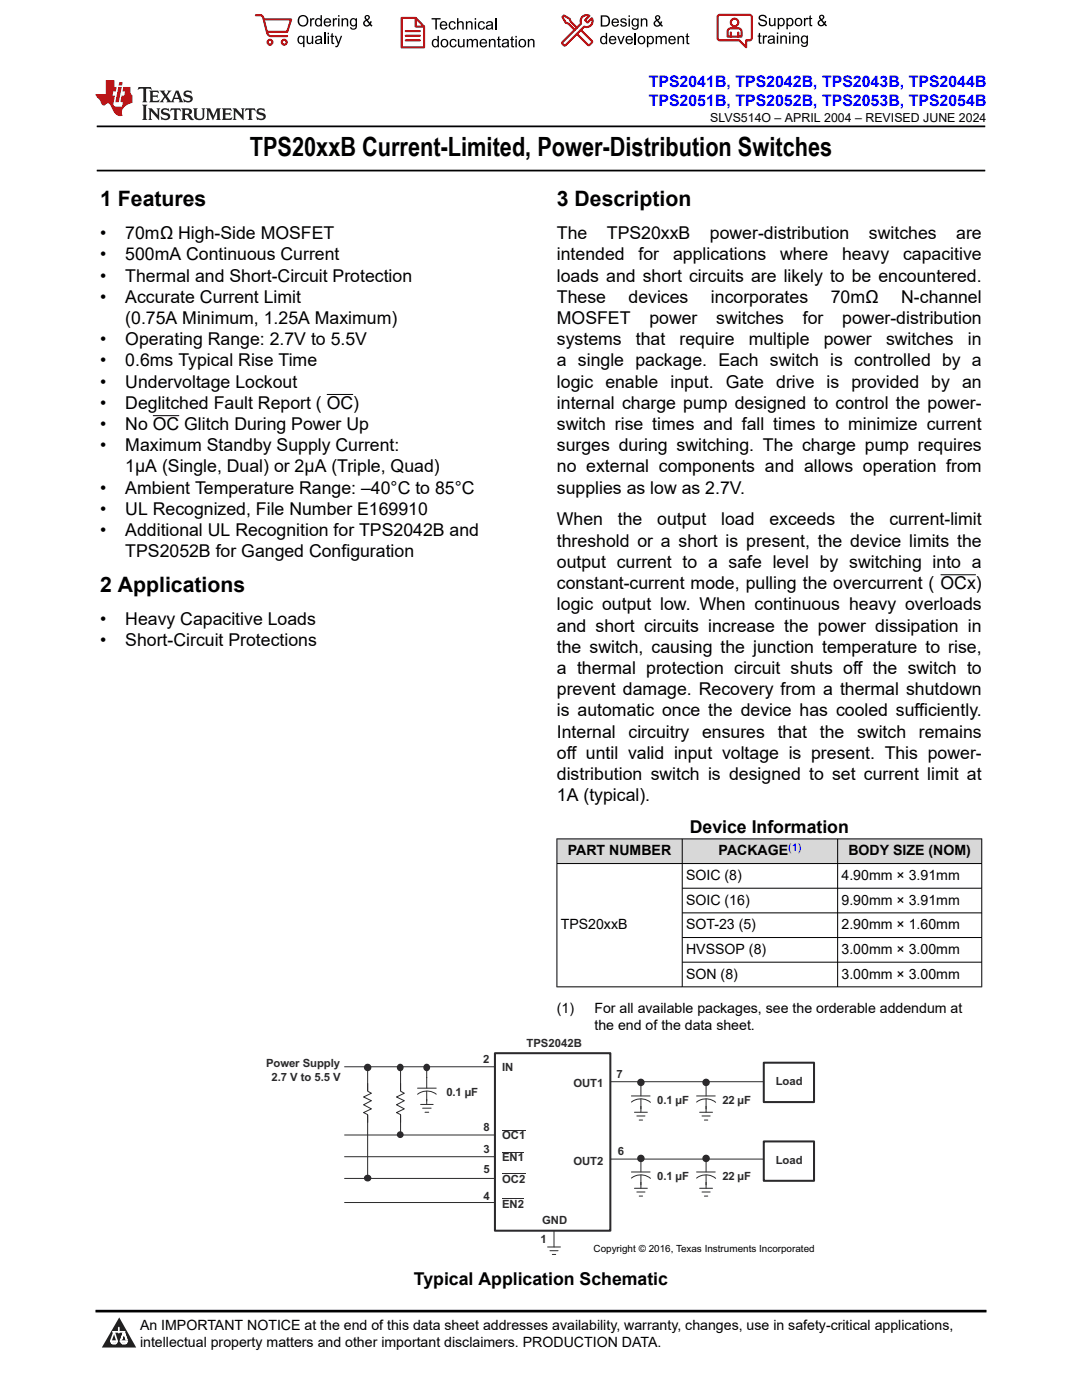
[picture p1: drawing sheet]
<svg xmlns="http://www.w3.org/2000/svg" width="216mm" height="279mm" viewBox="0 0 216 279" stroke-linecap="round" stroke-linejoin="round" font-family="sans-serif">
<path d="M19.3 25.2h177.3M19.3 34h177.3" fill="none" stroke="#000" stroke-width=".35"/>
<path d="M65.2 78.7h5.3M30.5 83h5.3M187.7 114.7h7" fill="none" stroke="#000" stroke-width=".2"/>
<g fill="#d8d8d8">
<path d="M111.1 167.4h84.8v4.9h-84.8z" fill-rule="evenodd"/>
<path d="M111.2 167.5h24.9v4.8h-24.9z" fill-rule="evenodd"/>
<path d="M136.2 167.5h30.9v4.8h-30.9z" fill-rule="evenodd"/>
<path d="M167.2 167.5h28.6v4.8h-28.6z" fill-rule="evenodd"/>
</g>
<path d="M111.1 167.4h84.9M111.1 172.3h84.9M111.1 167.4v29.6M136.1 167.4v29.6M136.1 177.3h59.9M167.1 167.4v29.6M195.9 167.4v29.6M111.1 196.9h84.9M136.1 182.2h59.9M136.1 187.1h59.9M136.1 192h59.9" fill="none" stroke="#000" stroke-width=".2"/>
<path d="M68.8 212.9h43.2M73.4 213v22.2M115 215.9h37.4M68.8 240h43.1M68.8 226.5h43.2M68.8 230.8h43.2M68.8 235.2h43.2M116.6 231.3h36.1M109.3 248.9h2.5M109.7 249.6h1.7M110.2 250.4h.7M110.5 242.6v6.3" fill="none" stroke="#2b292a" stroke-width=".2"/>
<path d="M72.6 217.8h1.6v4.6h-1.6z" fill-rule="evenodd" fill="#fff"/>
<path d="M73.4 216.2v1.6l.7 .4-1.6 .7 1.6 .8-1.6 .8 1.6 .8-1.6 .7 .9 .4v1.6M85.1 213v7.4" fill="none" stroke="#2b292a" stroke-width=".2"/>
<path d="M83.3 215.1h3.7v4.1h-3.7z" fill-rule="evenodd" fill="#fff"/>
<path d="M83.3 217.2h3.7M85.1 215v2.2M85.1 217.8v1.9M87.1 218.4a3 3 0 0 0-3.8 0" fill="none" stroke="#2b292a" stroke-width=".2"/>
<circle cx="73.4" cy="213" r=".61" fill="#2b292a"/>
<circle cx="73.4" cy="213" r=".61" fill="none" stroke="#2b292a" stroke-width=".27"/>
<circle cx="73.4" cy="235.1" r=".57" fill="#2b292a"/>
<circle cx="73.4" cy="235.1" r=".57" fill="none" stroke="#2b292a" stroke-width=".27"/>
<path d="M83.9 220.4h2.5M84.3 221.2h1.7M84.8 222h.8" fill="none" stroke="#2b292a" stroke-width=".2"/>
<path d="M98.8 210.2h23v35.4h-23z" fill-rule="evenodd" fill="#fff"/>
<path d="M98.8 210.2h23v35.4h-23z" fill="none" stroke="#2b292a" stroke-width=".41"/>
<path d="M127.9 216v6M100.2 225.5h4.6M100.2 229.9h4.3M100.2 234.2h4.6" fill="none" stroke="#2b292a" stroke-width=".2"/>
<path d="M126.1 216.7h3.7v4.1h-3.7z" fill-rule="evenodd" fill="#fff"/>
<path d="M126 219.9a3 3 0 0 1 3.8 .1M126 218.7h3.7M127.9 216.6v2.1M127.9 219.3v2" fill="none" stroke="#2b292a" stroke-width=".2"/>
<circle cx="127.9" cy="216" r=".61" fill="#2b292a"/>
<circle cx="127.9" cy="216" r=".61" fill="none" stroke="#2b292a" stroke-width=".27"/>
<path d="M140.9 216v6M126.6 222h2.6M127.1 222.7h1.6M127.5 223.5h.7" fill="none" stroke="#2b292a" stroke-width=".2"/>
<path d="M139.1 216.7h3.7v4.1h-3.7z" fill-rule="evenodd" fill="#fff"/>
<path d="M139 219.9a3 3 0 0 1 3.8 .1M139 218.7h3.7M140.9 216.6v2.1M140.9 219.3v2" fill="none" stroke="#2b292a" stroke-width=".2"/>
<circle cx="140.9" cy="216" r=".61" fill="#2b292a"/>
<circle cx="140.9" cy="216" r=".61" fill="none" stroke="#2b292a" stroke-width=".27"/>
<path d="M127.9 231.2v5.9M139.6 222h2.6M140.1 222.7h1.6M140.6 223.5h.6" fill="none" stroke="#2b292a" stroke-width=".2"/>
<path d="M126.1 231.9h3.7v4h-3.7z" fill-rule="evenodd" fill="#fff"/>
<path d="M126 235.1a3 3 0 0 1 3.8 .1M126 233.9h3.7M127.9 231.8v2.1M127.9 234.5v2" fill="none" stroke="#2b292a" stroke-width=".2"/>
<circle cx="127.9" cy="231.2" r=".61" fill="#2b292a"/>
<circle cx="127.9" cy="231.2" r=".61" fill="none" stroke="#2b292a" stroke-width=".27"/>
<path d="M126.6 237.1h2.6M127.1 237.9h1.6M127.5 238.7h.7M140.9 231.2v5.9" fill="none" stroke="#2b292a" stroke-width=".2"/>
<path d="M139.1 231.9h3.7v4h-3.7z" fill-rule="evenodd" fill="#fff"/>
<path d="M139 235.1a3 3 0 0 1 3.8 .1M139 233.9h3.7M140.9 231.8v2.1M140.9 234.5v2" fill="none" stroke="#2b292a" stroke-width=".2"/>
<circle cx="140.9" cy="231.2" r=".61" fill="#2b292a"/>
<circle cx="140.9" cy="231.2" r=".61" fill="none" stroke="#2b292a" stroke-width=".27"/>
<path d="M139.6 237.1h2.6M140.1 237.9h1.6M140.6 238.7h.6" fill="none" stroke="#2b292a" stroke-width=".2"/>
<path d="M152.4 212.1h10v7.8h-10z" fill-rule="evenodd" fill="#fff"/>
<path d="M152.4 212.1h10v7.8h-10z" fill="none" stroke="#2b292a" stroke-width=".41"/>
<path d="M152.4 227.8h10v7.9h-10z" fill-rule="evenodd" fill="#fff"/>
<path d="M152.4 227.8h10v7.9h-10z" fill="none" stroke="#2b292a" stroke-width=".41"/>
<path d="M84.9 212.5a.56 .56 0 0 1 .7 .2 .56 .56 0 0 1-.2 .8 .56 .56 0 0 1-.8-.2l.1-.6z" fill-rule="evenodd" fill="#2b292a"/>
<path d="M84.9 212.5a.56 .56 0 0 1 .7 .2 .56 .56 0 0 1-.2 .8 .56 .56 0 0 1-.8-.2l.1-.6z" fill="none" stroke="#2b292a" stroke-width=".27"/>
<path d="M79.9 213.2v13.3" fill="none" stroke="#2b292a" stroke-width=".2"/>
<path d="M79.2 217.8h1.5v4.6h-1.5z" fill-rule="evenodd" fill="#fff"/>
<path d="M79.9 216.2v1.6l.8 .4-1.6 .7 1.6 .8-1.6 .8 1.6 .8-1.6 .7 .8 .4v1.6" fill="none" stroke="#2b292a" stroke-width=".2"/>
<circle cx="79.9" cy="213" r=".58" fill="#2b292a"/>
<circle cx="79.9" cy="213" r=".58" fill="none" stroke="#2b292a" stroke-width=".27"/>
<circle cx="79.9" cy="226.4" r=".54" fill="#2b292a"/>
<circle cx="79.9" cy="226.4" r=".54" fill="none" stroke="#2b292a" stroke-width=".27"/>
<path d="M100.2 239.3h4.3" fill="none" stroke="#2b292a" stroke-width=".2"/>
<path d="M0 0h215.9v23.8h-215.9z" fill-rule="evenodd" fill="#fff"/>
<path d="M27.7 17.4l-.2 .6 .5-.3h.6v.1v2.2l-.2 .4h1l-.2-.4v-2.2v-.1h.5l.5 .3-.1-.6zM29.8 18.1l.2 .4v1.5l-.2 .4h1.9l.1-.6a1.08 1.08 0 0 1-1.3 .2v-.7h.6l.4 .2v-.6l-.4 .2h-.6v-.6l.2-.1a1 1 0 0 1 1 .2l-.1-.5zM31.8 18.1l1 1.1-1 1.2h.9l-.2-.2 .4-.7 .5 .7-.2 .2h1.6l-.2-.2 .1-.4h1l.1 .4-.1 .2h.9l-.2-.3-.8-2h-.5l-1 2.2-.8-1.1 .9-1.1h-.8l.2 .2-.5 .7-.3-.7 .1-.2zM35.2 18.5l.4 1h-.8zM36.8 18.2a.65 .65 0 0 0-.2 .7 .65 .65 0 0 0 .6 .5l.7 .2 .1 .2a.79 .79 0 0 1-.7 .4 .79 .79 0 0 1-.7-.5l.1 .7 .2-.1a.93 .93 0 0 0 1.1 .1 .93 .93 0 0 0 .4-1 1.46 1.46 0 0 0-1.2-.6l-.1-.3a1.09 1.09 0 0 1 1.2 .2l-.2-.6-.1 .1-.6-.2zM28.4 20.9l.2 .4v2.3l-.2 .3h1l-.2-.3v-2.3l.2-.4zM29.6 21.6l.2 .4v1.6l-.2 .3h.8l-.3-.3v-1.4l1.7 1.8v-2l.2-.4h-.8l.2 .2 .1 1.1-1.2-1.3zM32.3 21.8a.65 .65 0 0 0-.2 .7 .65 .65 0 0 0 .7 .4l.6 .2 .1 .2a.79 .79 0 0 1-.7 .4 .79 .79 0 0 1-.7-.5l.1 .7 .2-.1a.93 .93 0 0 0 1.1 .1 .93 .93 0 0 0 .4-.9 1.46 1.46 0 0 0-1.2-.6l-.1-.4a1.09 1.09 0 0 1 1.2 .2l-.2-.6-.1 .1-.6-.1zM34.1 21.6l-.1 .7a.63 .63 0 0 1 .7-.4l.1 1.7-.3 .3h1l-.2-.3v-1.7a.66 .66 0 0 1 .8 .4l-.1-.7zM36.2 21.6l.2 .4v1.6l-.2 .3h.9l-.2-.2v-.7h.5l.1 .2a.79 .79 0 0 0 1.2 .6l-1-.9a.61 .61 0 0 0 .6-.6 .61 .61 0 0 0-.5-.6zM36.9 21.9h.2a.47 .47 0 0 1 .5 .1 .47 .47 0 0 1 .1 .5l-.2 .2h-.6zM38.5 21.6l.2 .2a2.27 2.27 0 0 0 .4 2 1.04 1.04 0 0 0 1.7-.7v-1.3l.2-.2h-.8l.2 .4v1.1a.6 .6 0 0 1-.6 .6 .6 .6 0 0 1-.6-.6v-1.1l.3-.4zM41.1 21.6l.2 .4v1.6l-.2 .3h.7l-.2-.3v-1.5l.9 1.9 .8-1.9v1.5l-.2 .3h1l-.3-.3v-1.6l.3-.4h-.8l-.7 1.5-.7-1.5zM44.3 21.6l.2 .4v1.6l-.2 .3h1.9l.1-.5a1.09 1.09 0 0 1-1.3 .1v-.6h.6l.4 .1v-.6l-.4 .2h-.6v-.6l.2-.1a1.01 1.01 0 0 1 1 .3l-.1-.6zM46.4 21.6l.3 .4v1.6l-.3 .3h.8l-.2-.3v-1.4l1.6 1.8v-2l.2-.4h-.7l.2 .2v1.1l-1.2-1.3zM49 21.6l-.1 .7a.63 .63 0 0 1 .8-.4v1.7l-.3 .3h1l-.2-.3v-1.7a.66 .66 0 0 1 .8 .4l-.1-.7zM51.4 21.8a.65 .65 0 0 0-.2 .7 .65 .65 0 0 0 .6 .4l.6 .2 .2 .2a.79 .79 0 0 1-.8 .4 .79 .79 0 0 1-.6-.5l.1 .7 .2-.1a.93 .93 0 0 0 1 .1 .93 .93 0 0 0 .5-.9 1.46 1.46 0 0 0-1.3-.6l-.1-.4a1.09 1.09 0 0 1 1.3 .2l-.2-.6-.2 .1-.5-.1z" fill="#231f20"/>
<path d="M21.1 16v2.8h-2.1l.1 .3 .9 1a.95 .95 0 0 0 .9 .9 .59 .59 0 0 1 .6-.4 .59 .59 0 0 1 .5 .4l.4 .8a1.59 1.59 0 0 0 2.1 1.3 1.61 1.61 0 0 1 1-2.2l1-.4-.1-1.5a1.59 1.59 0 0 1-.4-1.6h-1.4l-.2 .9h.5l-.1 .8h-.5l-.2 1v.2l.4 .1-.2 .9h-.6a.73 .73 0 0 1-1.1-.7l.3-1.5h-.5l.2-.8h.5l.2-.9h-.5v-1.4zM23.6 17.4l-.6 3h.7l.6-3zM23.8 16.4l-.1 .7h.7l.1-.7z" fill="#ed1c24"/>
<g fill="#000">
<path d="M59.4 4.2a1.12 1.12 0 0 1 2.2 0 1.12 1.12 0 0 1-2.2 0zM59.9 3.5a.89 .89 0 0 0-.1 1.1 .89 .89 0 0 0 1.1 .4 .88 .88 0 0 0 .3-1.3 .88 .88 0 0 0-1.3-.2z" fill-rule="evenodd"/>
<path d="M59.5 7.3l.5-.2 .5 .3v-.3h.3v2.3h-.3v-.8a.74 .74 0 0 1-1 0 .74 .74 0 0 1-.1-1zM59.8 7.5a.57 .57 0 0 0-.2 .7 .57 .57 0 0 0 .8 .2 .57 .57 0 0 0 .1-.7 .57 .57 0 0 0-.7-.2z" fill-rule="evenodd"/>
<path d="M61.9 3.6h.2v.3l.2-.2 .3-.1 .2 .1-.1 .3a.36 .36 0 0 0-.5 0 .36 .36 0 0 0 0 .4v.9h-.3z" fill-rule="evenodd"/>
<path d="M61.2 7.1h.3v.9a.41 .41 0 0 0 .4 .6 .41 .41 0 0 0 .3-.6v-.9h.3v1.7h-.2v-.3a.58 .58 0 0 1-.7 .3 .58 .58 0 0 1-.4-.6z" fill-rule="evenodd"/>
<path d="M63 3.8l.5-.2 .5 .2v-.8h.2v2.3h-.2v-.2a.75 .75 0 0 1-1-.1 .75 .75 0 0 1-.1-1zM63.2 4a.57 .57 0 0 0-.1 .7 .57 .57 0 0 0 .8 .2 .57 .57 0 0 0 .1-.7 .57 .57 0 0 0-.8-.2z" fill-rule="evenodd"/>
<path d="M63 7.3a.74 .74 0 0 1 1-.1 .74 .74 0 0 1 .3 .9v.7h-.3v-.2a.57 .57 0 0 1-.8 .2 .57 .57 0 0 1-.2-.8l1-.3a.41 .41 0 0 0-.4-.4 .41 .41 0 0 0-.4 .4l-.3-.1zM63.2 8.2a.35 .35 0 0 0 .2 .5 .35 .35 0 0 0 .5-.3l.1-.4z" fill-rule="evenodd"/>
<path d="M65.4 6.5h.3v.3h-.3zM65.4 7.1h.3v1.7h-.3z" fill-rule="evenodd"/>
<path d="M64.8 3.8a.76 .76 0 0 1 .9-.1 .76 .76 0 0 1 .4 .8h-1.2a.47 .47 0 0 0 .3 .6 .47 .47 0 0 0 .6-.4l.3 .1a.82 .82 0 0 1-1.3 .3 .82 .82 0 0 1 0-1.3zM65 4l-.1 .3h.9l-.3-.4z" fill-rule="evenodd"/>
<path d="M66.4 3.6h.3v.3l.1-.2 .4-.1 .1 .1-.1 .3a.36 .36 0 0 0-.4 0 .36 .36 0 0 0-.1 .4v.9h-.3z" fill-rule="evenodd"/>
<path d="M66.1 6.7l.3-.1v.5h.3v.3h-.3v.9l.1 .2h.2v.3a.41 .41 0 0 1-.4-.1 .41 .41 0 0 1-.2-.4v-.9h-.2v-.3h.2z" fill-rule="evenodd"/>
<path d="M66.8 7.1h.3l.4 1.4 .5-1.4h.3l-.6 1.7a.57 .57 0 0 1-.8 .6v-.3a.37 .37 0 0 0 .5-.3z" fill-rule="evenodd"/>
<path d="M67.5 3h.2v.3h-.2zM67.5 3.6h.2v1.7h-.2z" fill-rule="evenodd"/>
<path d="M68.2 3.6h.2v.3a.58 .58 0 0 1 .7-.3 .58 .58 0 0 1 .4 .7v1h-.3v-1a.4 .4 0 0 0-.4-.5 .4 .4 0 0 0-.4 .6v.9h-.2z" fill-rule="evenodd"/>
<path d="M70 3.8l.5-.2 .5 .2v-.2h.2v1.5a.71 .71 0 0 1-.5 .8 .71 .71 0 0 1-.8-.5h.2a.46 .46 0 0 0 .6 .3 .46 .46 0 0 0 .3-.6 .78 .78 0 0 1-1.1-.2 .78 .78 0 0 1 .1-1.1zM70.2 4a.53 .53 0 0 0-.1 .8 .53 .53 0 0 0 .8 0 .54 .54 0 0 0 0-.7 .54 .54 0 0 0-.7-.1z" fill-rule="evenodd"/>
<path d="M72.9 3.1a.53 .53 0 0 1 .8 .1 .53 .53 0 0 1-.3 .8l.4 .5 .1-.3 .3 .1-.2 .5 .3 .3-.2 .2-.3-.3a.71 .71 0 0 1-1.2 .1 .71 .71 0 0 1 .4-1.1l-.3-.5zM73 3.5a.3 .3 0 0 0 .6 0 .3 .3 0 0 0-.6 0zM72.9 4.3a.45 .45 0 0 0 0 .7 .45 .45 0 0 0 .7-.2l-.5-.6z" fill-rule="evenodd"/>
<path d="M86.1 3.6h1.8v.3h-.7v2h-.3v-2h-.8z" fill-rule="evenodd"/>
<path d="M86.3 8l.5-.2 .5 .2v-.8h.3v2.2h-.3v-.2a.76 .76 0 0 1-1 0 .76 .76 0 0 1-.1-1zM86.6 8.1a.58 .58 0 0 0-.2 .8 .58 .58 0 0 0 .8 .2 .58 .58 0 0 0 .1-.8 .58 .58 0 0 0-.7-.2z" fill-rule="evenodd"/>
<path d="M88.2 7.9a.81 .81 0 0 1 1.1 .2 .81 .81 0 0 1-.2 1.1 .81 .81 0 0 1-1.1-.1l-.1-.8zM88.3 8.1a.57 .57 0 0 0 0 .9 .57 .57 0 0 0 .8 0 .57 .57 0 0 0 0-.8 .57 .57 0 0 0-.8-.1z" fill-rule="evenodd"/>
<path d="M88 4.4a.77 .77 0 0 1 .9-.1 .77 .77 0 0 1 .4 .8h-1.3a.48 .48 0 0 0 .4 .6 .48 .48 0 0 0 .6-.3h.3a.83 .83 0 0 1-1.3 .4 .83 .83 0 0 1 0-1.4zM88.2 4.6l-.2 .3h1l-.3-.4z" fill-rule="evenodd"/>
<path d="M89.7 4.4a.7 .7 0 0 1 1.2 .3l-.2 .1a.45 .45 0 0 0-.6-.3 .45 .45 0 0 0-.3 .6 .45 .45 0 0 0 .3 .6 .45 .45 0 0 0 .6-.4h.3a.76 .76 0 0 1-1.1 .6 .76 .76 0 0 1-.3-1.1z" fill-rule="evenodd"/>
<path d="M89.9 8a.7 .7 0 0 1 1.2 .3h-.3a.45 .45 0 0 0-.5-.3 .45 .45 0 0 0-.3 .6 .45 .45 0 0 0 .3 .6 .45 .45 0 0 0 .6-.4l.2 .1a.76 .76 0 0 1-1 .5 .76 .76 0 0 1-.4-1.1z" fill-rule="evenodd"/>
<path d="M91.2 3.6h.3v.8a.59 .59 0 0 1 .7-.2 .59 .59 0 0 1 .3 .7v1h-.2v-1a.4 .4 0 0 0-.5-.4 .4 .4 0 0 0-.3 .5v.9h-.3z" fill-rule="evenodd"/>
<path d="M91.4 7.8h.2v.9a.41 .41 0 0 0 .5 .5 .41 .41 0 0 0 .3-.5v-.9h.3v1.6h-.3v-.2a.58 .58 0 0 1-.7 .3 .58 .58 0 0 1-.3-.7z" fill-rule="evenodd"/>
<path d="M93 4.2h.2v.3a.59 .59 0 0 1 .7-.3 .59 .59 0 0 1 .4 .7v1h-.3v-1a.41 .41 0 0 0-.4-.5 .41 .41 0 0 0-.4 .6v.9h-.2z" fill-rule="evenodd"/>
<path d="M93.1 7.8h.3v.2a.56 .56 0 0 1 1 0 .54 .54 0 0 1 .6-.2 .54 .54 0 0 1 .4 .5v1.1h-.3v-1a.34 .34 0 0 0-.3-.4 .34 .34 0 0 0-.4 .3v1.1h-.3v-1a.38 .38 0 0 0-.5-.4 .38 .38 0 0 0-.2 .6v.8h-.3z" fill-rule="evenodd"/>
<path d="M94.7 3.6h.3v.3h-.3zM94.7 4.2h.3v1.7h-.3z" fill-rule="evenodd"/>
<path d="M95.5 4.4a.7 .7 0 0 1 1.3 .3l-.3 .1a.45 .45 0 0 0-.6-.3 .45 .45 0 0 0-.3 .6 .45 .45 0 0 0 .3 .6 .45 .45 0 0 0 .6-.4h.3a.76 .76 0 0 1-1.1 .6 .76 .76 0 0 1-.3-1.1z" fill-rule="evenodd"/>
<path d="M95.9 8a.77 .77 0 0 1 .9-.2 .77 .77 0 0 1 .4 .9h-1.2a.48 .48 0 0 0 .3 .5 .48 .48 0 0 0 .6-.3h.3a.83 .83 0 0 1-1.3 .4 .83 .83 0 0 1 0-1.3zM96.1 8.1l-.1 .4h.9l-.2-.5z" fill-rule="evenodd"/>
<path d="M97.5 7.8h.3v.2a.59 .59 0 0 1 .7-.2 .59 .59 0 0 1 .4 .6v1h-.3v-1a.41 .41 0 0 0-.5-.4 .41 .41 0 0 0-.3 .5v.9h-.3z" fill-rule="evenodd"/>
<path d="M97.1 4.4a.74 .74 0 0 1 1-.1 .74 .74 0 0 1 .3 .9v.7h-.3v-.2a.59 .59 0 0 1-.8 .2 .59 .59 0 0 1-.3-.8l1.1-.3a.42 .42 0 0 0-.4-.4 .42 .42 0 0 0-.5 .4l-.2-.1zM97.3 5.3a.36 .36 0 0 0 .2 .5 .36 .36 0 0 0 .5-.2l.1-.5z" fill-rule="evenodd"/>
<path d="M99.4 7.4l.2-.2v.6h.3v.2h-.3v1l.1 .2h.2l.1 .2a.41 .41 0 0 1-.5 0 .41 .41 0 0 1-.1-.4v-1h-.2v-.2h.2z" fill-rule="evenodd"/>
<path d="M100.3 8a.74 .74 0 0 1 .9-.2 .74 .74 0 0 1 .3 .9l.1 .7h-.3v-.2a.59 .59 0 0 1-.8 .3 .59 .59 0 0 1-.3-.8l1-.3a.42 .42 0 0 0-.3-.4 .42 .42 0 0 0-.5 .3h-.3zM100.5 8.8a.36 .36 0 0 0 .1 .5 .36 .36 0 0 0 .5-.2l.2-.5z" fill-rule="evenodd"/>
<path d="M102 7.4l.3-.2v.6h.3v.2h-.3v1l.1 .2h.2v.2a.41 .41 0 0 1-.5 0 .41 .41 0 0 1-.1-.4v-1h-.2v-.2h.2z" fill-rule="evenodd"/>
<path d="M102.8 7.2h.3v.3h-.3zM102.8 7.8h.3v1.6h-.3z" fill-rule="evenodd"/>
<path d="M103.7 7.9a.81 .81 0 0 1 1.1 .2 .81 .81 0 0 1-.1 1.1 .81 .81 0 0 1-1.2-.1v-.8zM103.9 8.1a.57 .57 0 0 0-.1 .9 .57 .57 0 0 0 .8 0 .57 .57 0 0 0 0-.8 .57 .57 0 0 0-.7-.1z" fill-rule="evenodd"/>
<path d="M105.3 7.8h.3v.2a.59 .59 0 0 1 .7-.2 .59 .59 0 0 1 .4 .6v1h-.3v-1a.41 .41 0 0 0-.5-.4 .41 .41 0 0 0-.3 .5v.9h-.3z" fill-rule="evenodd"/>
<path d="M119.9 3.1h.7a1.12 1.12 0 0 1 1.1 1.1 1.12 1.12 0 0 1-1 1.1h-.8zM120.2 3.3v1.7h.4a.86 .86 0 0 0 .8-.8 .86 .86 0 0 0-.8-.9z" fill-rule="evenodd"/>
<path d="M119.9 7.4l.5-.3 .5 .3v-.8h.2v2.2h-.2v-.2a.75 .75 0 0 1-1 0 .75 .75 0 0 1-.1-1zM120.1 7.5a.57 .57 0 0 0-.1 .8 .57 .57 0 0 0 .8 .2 .57 .57 0 0 0 .1-.8 .57 .57 0 0 0-.8-.2z" fill-rule="evenodd"/>
<path d="M121.7 7.4a.76 .76 0 0 1 .9-.2 .76 .76 0 0 1 .4 .9h-1.2a.47 .47 0 0 0 .3 .5 .47 .47 0 0 0 .6-.3h.3a.82 .82 0 0 1-1.3 .4 .82 .82 0 0 1 0-1.3zM121.9 7.5l-.1 .3h.9l-.3-.4z" fill-rule="evenodd"/>
<path d="M122.2 3.9a.76 .76 0 0 1 .9-.2 .76 .76 0 0 1 .4 .9h-1.2a.47 .47 0 0 0 .4 .5 .47 .47 0 0 0 .5-.3h.3a.82 .82 0 0 1-1.3 .4 .82 .82 0 0 1 0-1.3zM122.5 4l-.2 .3h.9l-.2-.4z" fill-rule="evenodd"/>
<path d="M123.9 3.8a.71 .71 0 0 1 1.1 .3h-.2a.32 .32 0 0 0-.4-.3 .32 .32 0 0 0-.3 .4h.1a.75 .75 0 0 1 .9 .8 .72 .72 0 0 1-.7 .3 .72 .72 0 0 1-.7-.5h.3a.36 .36 0 0 0 .4 .4 .36 .36 0 0 0 .3-.5 .8 .8 0 0 1-.9-.7z" fill-rule="evenodd"/>
<path d="M123.2 7.2h.3l.4 1.3 .5-1.3h.3l-.7 1.6h-.2z" fill-rule="evenodd"/>
<path d="M125.4 3.1h.3v.3h-.3zM125.4 3.7h.3v1.6h-.3z" fill-rule="evenodd"/>
<path d="M125 7.4a.76 .76 0 0 1 .9-.2 .76 .76 0 0 1 .4 .9h-1.2a.47 .47 0 0 0 .3 .5 .47 .47 0 0 0 .6-.3h.3a.82 .82 0 0 1-1.3 .4 .82 .82 0 0 1 0-1.3zM125.2 7.5l-.1 .3h.9l-.2-.4z" fill-rule="evenodd"/>
<path d="M126.2 3.9l.5-.3 .5 .3v-.2h.2v1.4a.71 .71 0 0 1-.5 .8 .71 .71 0 0 1-.8-.5l.2 .1a.46 .46 0 0 0 .6 .2 .46 .46 0 0 0 .3-.6 .78 .78 0 0 1-1.1-.1 .78 .78 0 0 1 .1-1.1zM126.4 4a.53 .53 0 0 0-.1 .8 .53 .53 0 0 0 .8 0 .54 .54 0 0 0 0-.7 .54 .54 0 0 0-.7-.1z" fill-rule="evenodd"/>
<path d="M127.5 7.3a.8 .8 0 0 1 1.1 .2 .8 .8 0 0 1-.1 1.1 .8 .8 0 0 1-1.2-.1v-.8zM127.7 7.5a.56 .56 0 0 0-.1 .9 .56 .56 0 0 0 .8-.1 .56 .56 0 0 0 0-.7 .56 .56 0 0 0-.7-.1z" fill-rule="evenodd"/>
<path d="M127.9 3.7h.2v.2a.58 .58 0 0 1 .7-.2 .58 .58 0 0 1 .4 .6v1h-.3v-1a.4 .4 0 0 0-.4-.4 .4 .4 0 0 0-.4 .5v.9h-.2z" fill-rule="evenodd"/>
<path d="M129.1 7.2h.2v.2a.72 .72 0 0 1 1-.1 .72 .72 0 0 1 .2 1 .64 .64 0 0 1-.5 .5 .64 .64 0 0 1-.6-.2v.8h-.3zM129.5 7.5a.56 .56 0 0 0-.2 .8 .56 .56 0 0 0 .8 .2 .56 .56 0 0 0 .1-.8 .56 .56 0 0 0-.7-.2z" fill-rule="evenodd"/>
<path d="M130.8 7.2h.3v.2a.55 .55 0 0 1 .9 0 .53 .53 0 0 1 .6-.3 .53 .53 0 0 1 .4 .6v1.1h-.2v-1a.34 .34 0 0 0-.3-.4 .34 .34 0 0 0-.4 .3v1.1h-.3v-1a.37 .37 0 0 0-.5-.4 .37 .37 0 0 0-.2 .6v.8h-.3z" fill-rule="evenodd"/>
<path d="M130.8 3.2a.53 .53 0 0 1 .9 .1 .53 .53 0 0 1-.4 .8l.4 .5 .2-.4 .2 .1-.2 .5 .4 .3-.2 .3-.3-.4a.71 .71 0 0 1-1.2 .1 .71 .71 0 0 1 .3-1.1l-.2-.5zM130.9 3.6a.3 .3 0 0 0 .6 0 .3 .3 0 0 0-.6 0zM130.9 4.3a.45 .45 0 0 0 0 .7 .45 .45 0 0 0 .7-.2l-.5-.6z" fill-rule="evenodd"/>
<path d="M133.6 7.4a.76 .76 0 0 1 .9-.2 .76 .76 0 0 1 .3 .9h-1.2a.47 .47 0 0 0 .4 .5 .47 .47 0 0 0 .6-.3h.2a.82 .82 0 0 1-1.2 .4 .82 .82 0 0 1 0-1.3zM133.8 7.5l-.2 .3h1l-.3-.4z" fill-rule="evenodd"/>
<path d="M135.2 7.2h.2v.2a.58 .58 0 0 1 .7-.2 .58 .58 0 0 1 .4 .6v1h-.3v-1a.4 .4 0 0 0-.4-.4 .4 .4 0 0 0-.3 .5v.9h-.3z" fill-rule="evenodd"/>
<path d="M137 6.8l.3-.2v.6h.2v.2h-.2v1v.2h.2l.1 .2a.41 .41 0 0 1-.5 0 .41 .41 0 0 1-.1-.5v-.9h-.2v-.2h.2z" fill-rule="evenodd"/>
<path d="M151.6 3.1a.88 .88 0 0 1 1.4 .5h-.3a.49 .49 0 0 0-.5-.5 .49 .49 0 0 0-.5 .6l.1 .1a1.06 1.06 0 0 1 1.2 1 .95 .95 0 0 1-.9 .4 .95 .95 0 0 1-.8-.7h.3a.58 .58 0 0 0 .6 .5 .58 .58 0 0 0 .5-.6l-.2-.1a.95 .95 0 0 1-1.1-.9z" fill-rule="evenodd"/>
<path d="M151.4 6.7l.3-.2v.6h.2v.2h-.2v1v.2h.2l.1 .2a.41 .41 0 0 1-.5 0 .41 .41 0 0 1-.1-.5v-.9h-.2v-.2h.2z" fill-rule="evenodd"/>
<path d="M152.2 7.1h.3v.2l.1-.2h.4h.1l-.1 .3a.36 .36 0 0 0-.4 0 .36 .36 0 0 0-.1 .5v.8h-.3z" fill-rule="evenodd"/>
<path d="M153.3 7.3a.74 .74 0 0 1 1-.2 .74 .74 0 0 1 .3 .9l.1 .7h-.3l-.1-.2a.57 .57 0 0 1-.8 .3 .57 .57 0 0 1-.1-.9l.9-.2a.41 .41 0 0 0-.4-.4 .41 .41 0 0 0-.4 .3h-.3zM153.5 8.1a.35 .35 0 0 0 .2 .5 .35 .35 0 0 0 .5-.2l.1-.5z" fill-rule="evenodd"/>
<path d="M153.4 3.6h.3v.9a.41 .41 0 0 0 .4 .5 .41 .41 0 0 0 .4-.5v-.9h.2v1.6h-.2v-.2a.58 .58 0 0 1-.7 .2 .58 .58 0 0 1-.4-.6z" fill-rule="evenodd"/>
<path d="M155 6.5h.3v.3h-.3zM155 7.1h.3v1.6h-.3z" fill-rule="evenodd"/>
<path d="M155.2 3.6h.2v.2a.72 .72 0 0 1 1-.1 .72 .72 0 0 1 .2 1 .64 .64 0 0 1-.5 .5 .64 .64 0 0 1-.6-.2v.8h-.3zM155.6 3.9a.56 .56 0 0 0-.2 .8 .56 .56 0 0 0 .8 .2 .56 .56 0 0 0 .1-.8 .56 .56 0 0 0-.7-.2z" fill-rule="evenodd"/>
<path d="M155.7 7.1h.3v.2a.58 .58 0 0 1 .7-.2 .58 .58 0 0 1 .3 .6v1h-.3v-1a.4 .4 0 0 0-.4-.4 .4 .4 0 0 0-.3 .5v.9h-.3z" fill-rule="evenodd"/>
<path d="M156.9 3.6h.3v.2a.72 .72 0 0 1 .9-.1 .72 .72 0 0 1 .2 1 .64 .64 0 0 1-.4 .5 .64 .64 0 0 1-.7-.2v.8h-.3zM157.3 3.9a.56 .56 0 0 0-.1 .8 .56 .56 0 0 0 .7 .2 .56 .56 0 0 0 .2-.8 .56 .56 0 0 0-.8-.2z" fill-rule="evenodd"/>
<path d="M157.4 6.5h.3v.3h-.3zM157.4 7.1h.3v1.6h-.3z" fill-rule="evenodd"/>
<path d="M158.1 7.1h.3v.2a.58 .58 0 0 1 .7-.2 .58 .58 0 0 1 .4 .6v1h-.3v-1a.4 .4 0 0 0-.5-.4 .4 .4 0 0 0-.3 .5v.9h-.3z" fill-rule="evenodd"/>
<path d="M158.8 3.7a.8 .8 0 0 1 1.1 .2 .8 .8 0 0 1-.1 1.1 .8 .8 0 0 1-1.1-.1l-.1-.8zM159 3.9a.56 .56 0 0 0-.1 .9 .56 .56 0 0 0 .9 0 .56 .56 0 0 0-.1-.8 .56 .56 0 0 0-.7-.1z" fill-rule="evenodd"/>
<path d="M160 7.3l.5-.2 .5 .2v-.2h.2v1.4a.71 .71 0 0 1-.5 .9 .71 .71 0 0 1-.9-.5h.3a.46 .46 0 0 0 .6 .2 .46 .46 0 0 0 .2-.6 .78 .78 0 0 1-1-.1 .78 .78 0 0 1 .1-1.1zM160.2 7.4a.53 .53 0 0 0-.1 .8 .53 .53 0 0 0 .8 0 .54 .54 0 0 0 0-.7 .54 .54 0 0 0-.7-.1z" fill-rule="evenodd"/>
<path d="M160.4 3.6h.3v.2l.1-.2h.4h.1l-.1 .3a.36 .36 0 0 0-.4 0 .36 .36 0 0 0-.1 .5v.8h-.3z" fill-rule="evenodd"/>
<path d="M161.5 3.2l.3-.2v.6h.3v.2h-.3v1v.2h.3v.2a.41 .41 0 0 1-.5 0 .41 .41 0 0 1-.1-.5v-.9h-.2v-.2h.2z" fill-rule="evenodd"/>
<path d="M163.6 3.1a.53 .53 0 0 1 .8 .1 .53 .53 0 0 1-.3 .8l.4 .5 .1-.3h.3l-.2 .5 .3 .3-.2 .3-.3-.3a.71 .71 0 0 1-1.2 .1 .71 .71 0 0 1 .4-1.2l-.3-.5zM163.7 3.5a.3 .3 0 0 0 .5 0 .3 .3 0 0 0-.5 0zM163.6 4.2a.45 .45 0 0 0 0 .8 .45 .45 0 0 0 .7-.3l-.5-.6z" fill-rule="evenodd"/>
</g>
<path d="M64.8 6.5v2.3M98.9 3.6v2.3M126.8 6.6v2.2" fill="none" stroke="#000" stroke-width=".28"/>
<g fill="none" stroke="#de0000" stroke-width=".42">
<path d="M51.1 3l1 .1a1.4 1.4 0 0 1 .6 1.2l.7 2.5a.95 .95 0 0 0 1.1 .4h2.8M52.7 3.9h5.4l-.8 2.4h-4M80.1 3.6h2.8v1.7h1.7v4.2h-4.5zM81 7.1h2.8M81 6.2h2.8M81 8.1h2.8M82.9 3.6l1.7 1.7M115.1 5.5l-1.3-1.2-.1-.5-1.2-.7-.3 .3 .7 1.1 .5 .2 1.3 1.3M115.9 6l2.2 2.2v.3l-.5 .5h-.3l-2.2-2.2zM115.9 6l.7-.7a1.19 1.19 0 0 0 1.3-.3 1.19 1.19 0 0 0 .2-1.4l-.9 .9-.4-.5 .8-.8a1.19 1.19 0 0 0-1.4 .1 1.19 1.19 0 0 0-.2 1.4l-3.8 3.7v.3l.3 .3h.3l2.3-2.2M143.2 3.2l.4-.2h6l.4 .2v4.4l-.2 .4-.9 .1v1.3l-1.4-1.3h-3.9l-.4-.3zM145.4 5.8l.4-.1h1.6a.61 .61 0 0 1 .6 .6v1h-2.8v-1z"/>
<path d="M145.8 6.5v.8M147.3 6.5v.8"/>
<circle cx="53.9" cy="8.4" r=".49"/>
<circle cx="56.7" cy="8.4" r=".49"/>
<circle cx="146.6" cy="4.5" r=".75"/>
</g>
<path d="M0 261.4h215.9v18h-215.9z" fill-rule="evenodd" fill="#fff"/>
<path d="M23.8 262.9l3.4 6h-6.9z" fill="#231f20"/>
<path d="M22.1 267.7h1.3l-.4 .5h-.3a.55 .55 0 0 1-.6-.5z" fill-rule="evenodd" fill="#fff"/>
<path d="M22.1 267.7h1.3l-.4 .5h-.3a.55 .55 0 0 1-.6-.5z" fill="none" stroke="#231f20" stroke-width=".34"/>
<path d="M22.1 267.7h1.3l-.4 .5h-.5zM22.6 265.8h.1M22.6 265.8h2.3zM23.7 265.9h.1M23.7 264.9v1zM24 267.7h.1" fill="none" stroke="#fff" stroke-width=".34"/>
<path d="M24.7 265.8l-.7 1.9z" fill="#fff"/>
<path d="M24.7 265.8l-.7 1.9z" fill="none" stroke="#fff" stroke-width=".34"/>
<path d="M24.7 265.8l.7 1.9z" fill="#fff"/>
<path d="M22.8 265.8l-.7 1.9zM22.8 265.8l.6 1.9zM24.7 265.8l.7 1.9zM25.3 267.7h.1" fill="none" stroke="#fff" stroke-width=".34"/>
<path d="M24.1 267.7h1.3a.65 .65 0 0 1-.6 .5 .65 .65 0 0 1-.7-.5z" fill-rule="evenodd" fill="#fff"/>
<path d="M24.1 267.7h1.3a.65 .65 0 0 1-.6 .5 .65 .65 0 0 1-.7-.5z" fill="none" stroke="#231f20" stroke-width=".34"/>
<path d="M24 267.7h.1M24.1 267.7h1.3l-.4 .5h-.5z" fill="none" stroke="#fff" stroke-width=".34"/>
<path d="M19 261.7h177.8" fill="none" stroke="#000" stroke-width=".53"/>
<text font-size="5.3" x="49.8" y="31.2">TPS20xxB Current-Limited, Power-Distribution Switches</text>
<g font-size="4.2">
<text x="20" y="41.2">1 Features</text>
<text x="111.1" y="41.2">3 Description</text>
<text x="20" y="118.2">2 Applications</text>
</g>
<g font-size="3.5">
<text x="20" y="47.7">•</text>
<text x="25" y="47.7">70mΩ High-Side MOSFET</text>
<text x="111.1" y="47.7">The</text>
<text x="121.1" y="47.7">TPS20xxB</text>
<text x="141.7" y="47.7">power-distribution</text>
<text x="173.4" y="47.7">switches</text>
<text x="190.8" y="47.7">are</text>
<text x="20" y="52">•</text>
<text x="25" y="52">500mA Continuous Current</text>
<text x="111.1" y="52">intended</text>
<text x="127.4" y="52">for</text>
<text x="134.3" y="52">applications</text>
<text x="155.7" y="52">where</text>
<text x="168" y="52">heavy</text>
<text x="180.2" y="52">capacitive</text>
<text x="20" y="56.2">•</text>
<text x="25" y="56.2">Thermal and Short-Circuit Protection</text>
<text x="111.1" y="56.2">loads and short circuits are likely to be encountered.</text>
<text x="20" y="60.4">•</text>
<text x="25" y="60.4">Accurate Current Limit</text>
<text x="25" y="64.7">(0.75A Minimum, 1.25A Maximum)</text>
<text x="111.1" y="64.7">MOSFET</text>
<text x="111.1" y="60.4">These</text>
<text x="125.4" y="60.4">devices</text>
<text x="129.6" y="64.7">power</text>
<text x="141.9" y="60.4">incorporates</text>
<text x="142.9" y="64.7">switches</text>
<text x="160.2" y="64.7">for</text>
<text x="165.8" y="60.4">70mΩ</text>
<text x="168.1" y="64.7">power-distribution</text>
<text x="179.8" y="60.4">N-channel</text>
<text x="20" y="68.9">•</text>
<text x="25" y="68.9">Operating Range: 2.7V to 5.5V</text>
<text x="111.1" y="68.9">systems</text>
<text x="126.9" y="68.9">that</text>
<text x="135.6" y="68.9">require</text>
<text x="149.4" y="68.9">multiple</text>
<text x="164.4" y="68.9">power</text>
<text x="176.8" y="68.9">switches</text>
<text x="193.1" y="68.9">in</text>
<text x="20" y="73.1">•</text>
<text x="20" y="77.4">•</text>
<text x="25" y="73.1">0.6ms Typical Rise Time</text>
<text x="25" y="77.4">Undervoltage Lockout</text>
<text x="111.1" y="73.1">a single package. Each switch is controlled by a</text>
<text x="111.1" y="77.4">logic enable input. Gate drive is provided by an</text>
<text x="20" y="81.6">•</text>
<text x="25" y="81.6">Deglitched Fault Report ( OC)</text>
<text x="111.1" y="81.6">internal charge pump designed to control the power-</text>
<text x="20" y="85.8">•</text>
<text x="25" y="85.8">No OC Glitch During Power Up</text>
<text x="111.1" y="85.8">switch rise times and fall times to minimize current</text>
<text x="20" y="90.1">•</text>
<text x="25" y="90.1">Maximum Standby Supply Current:</text>
<text x="25" y="94.3">1μA (Single, Dual) or 2μA (Triple, Quad)</text>
<text x="111.1" y="90.1">surges during switching. The charge pump requires</text>
<text x="111.1" y="94.3">no external components and allows operation from</text>
<text x="20" y="98.5">•</text>
<text x="25" y="98.5">Ambient Temperature Range: –40°C to 85°C</text>
<text x="111.1" y="98.5">supplies as low as 2.7V.</text>
<text x="20" y="102.8">•</text>
<text x="20" y="107">•</text>
<text x="25" y="102.8">UL Recognized, File Number E169910</text>
<text x="25" y="107">Additional UL Recognition for TPS2042B and</text>
<text x="111.1" y="104.9">When</text>
<text x="123.3" y="104.9">the</text>
<text x="131.1" y="104.9">output</text>
<text x="143.9" y="104.9">load</text>
<text x="153.5" y="104.9">exceeds</text>
<text x="169.6" y="104.9">the</text>
<text x="177.5" y="104.9">current-limit</text>
<text x="25" y="111.2">TPS2052B for Ganged Configuration</text>
<text x="111.1" y="109.1">threshold or a short is present, the device limits the</text>
<text x="111.1" y="113.3">output current to a safe level by switching into a</text>
<text x="111.1" y="117.6">constant-current mode, pulling the overcurrent ( OCx)</text>
<text x="20" y="124.8">•</text>
<text x="25" y="124.8">Heavy Capacitive Loads</text>
<text x="111.1" y="121.8">logic output low. When continuous heavy overloads</text>
<text x="20" y="129">•</text>
<text x="25" y="129">Short-Circuit Protections</text>
<text x="111.1" y="130.3">the switch, causing the junction temperature to rise,</text>
<text x="111.1" y="126">and short circuits increase the power dissipation in</text>
<text x="111.1" y="134.5">a thermal protection circuit shuts off the switch to</text>
<text x="111.1" y="143">is automatic once the device has cooled sufficiently.</text>
<text x="111.1" y="138.7">prevent damage. Recovery from a thermal shutdown</text>
<text x="111.1" y="147.2">Internal</text>
<text x="125.4" y="147.2">circuitry</text>
<text x="140.1" y="147.2">ensures</text>
<text x="155.2" y="147.2">that</text>
<text x="163.6" y="147.2">the</text>
<text x="171" y="147.2">switch</text>
<text x="183.4" y="147.2">remains</text>
<text x="111.1" y="155.7">distribution switch is designed to set current limit at</text>
<text x="111.1" y="151.4">off until valid input voltage is present. This power-</text>
<text x="111.1" y="159.9">1A (typical).</text>
<text x="137.6" y="166.3">Device Information</text>
<text x="82.6" y="256.4">Typical Application Schematic</text>
</g>
<g font-size="3.2" fill="#00f">
<text x="129.4" y="17.3">TPS2041B, TPS2042B, TPS2043B, TPS2044B</text>
<text x="129.4" y="21.1">TPS2051B, TPS2052B, TPS2053B, TPS2054B</text>
</g>
<g font-size="2.8">
<text x="113.3" y="170.7">PART NUMBER</text>
<text x="143.4" y="170.7">PACKAGE</text>
<text x="169.3" y="170.7">BODY SIZE (NOM)</text>
<text x="136.9" y="175.6">SOIC (8)</text>
<text x="167.9" y="175.6">4.90mm × 3.91mm</text>
<text x="111.9" y="185.5">TPS20xxB</text>
<text x="136.9" y="180.5">SOIC (16)</text>
<text x="136.9" y="185.5">SOT-23 (5)</text>
<text x="167.9" y="180.5">9.90mm × 3.91mm</text>
<text x="167.9" y="185.5">2.90mm × 1.60mm</text>
<text x="136.9" y="190.4">HVSSOP (8)</text>
<text x="167.9" y="190.4">3.00mm × 3.00mm</text>
<text x="136.9" y="195.3">SON (8)</text>
<text x="167.9" y="195.3">3.00mm × 3.00mm</text>
<text x="111.1" y="202.1">(1)</text>
<text x="118.6" y="202.1">For all available packages, see the orderable addendum at</text>
<text x="118.6" y="205.5">the end of the data sheet.</text>
<text x="27.9" y="265.5">An IMPORTANT NOTICE at the end of this data sheet addresses availability, warranty, changes, use in safety-critical applications,</text>
<text x="27.9" y="268.9">intellectual property matters and other important disclaimers. PRODUCTION DATA.</text>
</g>
<text font-size="2.5" x="141.7" y="24.3">SLVS514O – APRIL 2004 – REVISED JUNE 2024</text>
<g font-size="2.3" fill="#2b292a">
<text x="105.1" y="208.9">TPS2042B</text>
<text x="53.1" y="213">Power Supply</text>
<text x="54.2" y="215.8">2.7 V to 5.5 V</text>
<text x="96.4" y="212.2">2</text>
<text x="100.2" y="213.8">IN</text>
<text x="123" y="215.1">7</text>
<text x="89.1" y="218.7">0.1 µF</text>
<text x="114.4" y="217">OUT1</text>
<text x="131.1" y="220.3">0.1 µF</text>
<text x="144.1" y="220.3">22 µF</text>
<text x="154.8" y="216.6">Load</text>
<text x="96.5" y="225.8">8</text>
<text x="100.2" y="227.4">OC1</text>
<text x="96.5" y="230.2">3</text>
<text x="100.2" y="231.8">EN1</text>
<text x="114.4" y="232.5">OUT2</text>
<text x="123.3" y="230.4">6</text>
<text x="154.8" y="232.3">Load</text>
<text x="96.5" y="239.5">4</text>
<text x="96.5" y="234.2">5</text>
<text x="100.2" y="236.1">OC2</text>
<text x="131.1" y="235.5">0.1 µF</text>
<text x="144.1" y="235.5">22 µF</text>
<text x="100.2" y="241.1">EN2</text>
<text x="108.2" y="244.2">GND</text>
<text x="107.8" y="248">1</text>
</g>
<text font-size="2.1" fill="#00f" x="157.3" y="169.8">(1)</text>
<text font-size="2" x="118.4" y="249.9">Copyright © 2016, Texas Instruments Incorporated</text>
</svg>
